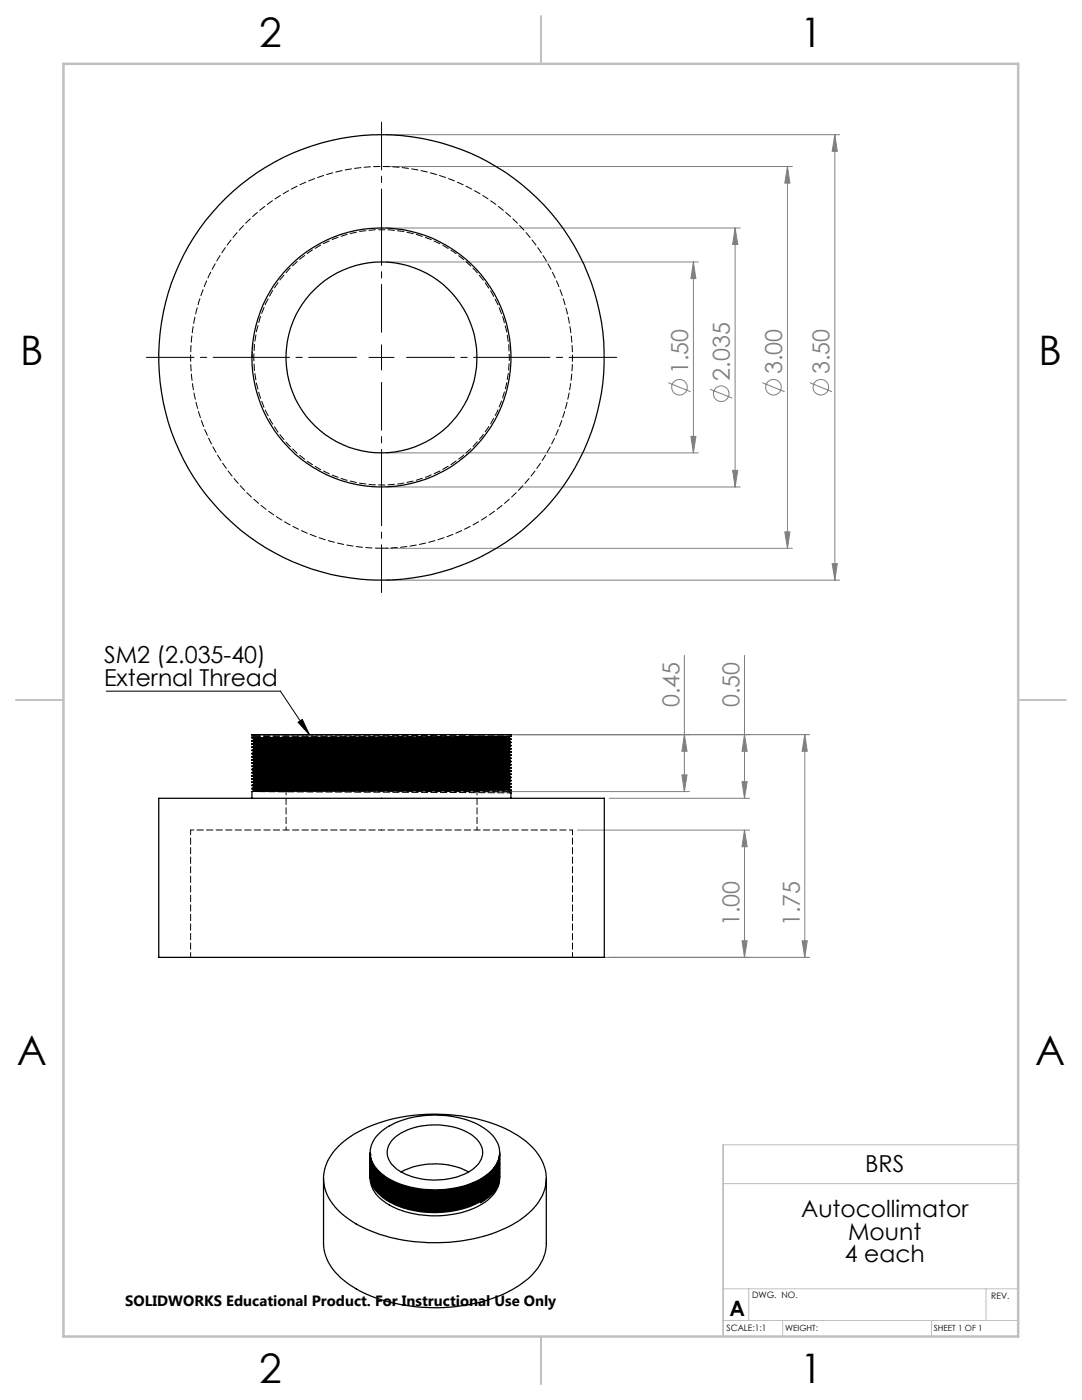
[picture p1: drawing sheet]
<svg xmlns="http://www.w3.org/2000/svg" width="216mm" height="279mm" viewBox="0 0 216 279" stroke-linecap="round" stroke-linejoin="round" font-family="sans-serif">
<g fill="none" stroke="#808080" stroke-width=".2">
<path d="M77.1 26.9h90.5M77.1 33.2h81M157.1 33.2v76.2M157.1 33.2l.5 3.3h-1zM166.6 26.9l.5 3.3h-1zM166.6 26.9v88.9M77.1 52.3h62.2M77.1 45.5h70.6M138.4 52.3l.5 3.3h-1zM138.4 52.3v38.1M146.7 45.5v51.7M146.7 45.5l.5 3.3h-1z"/>
<path d="M133.3 76.4l4.5 1.8M141.7 77.7l4.4 1.7M152.1 76.4l4.5 1.8M161.6 76.4l4.4 1.8M77.1 90.4h62.2M77.1 97.2h70.6M137.9 87.1h1l-.5 3.3zM146.2 93.9h1l-.5 3.3zM77.1 115.8h90.5M77.1 109.4h81M156.6 106.2h1l-.5 3.2zM166.1 112.5h1l-.5 3.3z"/>
<path d="M136.6 130.8v27.2M148.6 130.8v28.5M51.3 158h86.3M96.2 146.6h65.4M121.6 159.3h28M136.1 154.7h1l-.5 3.3zM136.6 146.6l.5 3.3h-1zM148.1 156h1l-.5 3.3zM148.6 146.6l.5 3.3h-1zM160.6 146.6v44.5M160.6 146.6l.5 3.3h-1zM115.2 165.7h34.4"/>
<path d="M148.6 165.7v25.4M148.6 165.7l.5 3.3h-1zM115.2 191.1h46.4M148.1 187.7h1l-.5 3.4zM160.1 187.7h1l-.5 3.4z"/>
<circle cx="135.6" cy="77.3" r="1.56"/>
<circle cx="143.9" cy="78.6" r="1.56"/>
<circle cx="154.3" cy="77.3" r="1.55"/>
<circle cx="163.8" cy="77.3" r="1.55"/>
</g>
<path d="M73.6 71.3h5M76.1 68.8v5M21.2 137.9h34.8l5.7 8.7M59.5 144.1l.8-.5 1.4 3z" fill="none" stroke="#000" stroke-width=".2"/>
<path d="M71.1 71.3h-41.9M76.1 66.3v-41.9M76.1 76.3v42M81.1 71.3h42" fill="none" stroke="#000" stroke-width=".2" stroke-dasharray="15.2 1.3 1.3 1.3" stroke-dashoffset="5.7"/>
<path d="M144.3 236.2h58.9M203.2 228.5h-58.9v38.2M144.3 257.2h58.9M149.4 257.2v6.3M196.7 257.2v6.3M144.3 263.5h58.9M156.2 263.5v3.2M185.9 263.5v3.2" fill="none" stroke="#c0c0c0" stroke-width=".2"/>
<path d="M108 3.2v9.5M3.1 139.7h9.6M203.2 139.7h9.5M108 266.7v9.6" fill="none" stroke="#c0c0c0" stroke-width=".25"/>
<path d="M12.7 12.7h190.5v254h-190.5z" fill="none" stroke="#c0c0c0" stroke-width=".5"/>
<path d="M59.5 144.1l.8-.5 1.4 3z" fill="#000"/>
<g fill="#808080">
<path d="M160.1 187.7h1l-.5 3.4zM160.6 146.6l.5 3.3h-1zM148.1 156h1l-.5 3.3zM148.6 146.6l.5 3.3h-1zM148.1 187.7h1l-.5 3.4zM148.6 165.7l.5 3.3h-1z"/>
<path d="M166.6 26.9l.5 3.3h-1zM166.1 112.5h1l-.5 3.3zM157.1 33.2l.5 3.3h-1zM156.6 106.2h1l-.5 3.2zM138.4 52.3l.5 3.3h-1zM137.9 87.1h1l-.5 3.3zM146.7 45.5l.5 3.3h-1zM146.2 93.9h1l-.5 3.3zM136.6 146.6l.5 3.3h-1zM136.1 154.7h1l-.5 3.3z"/>
</g>
<g fill="none" stroke="#000" stroke-width=".25">
<path d="M31.7 159.3h88.9v31.8h-88.9zM50.3 152.3l.4 .2M50.3 153l.4 .2M101.6 147.9l-49.8 .3a1.49 1.49 0 0 0-1.4 .2M101.6 148.6l-49.8 .2a1.49 1.49 0 0 0-1.4 .2M101.6 149.2l-49.8 .3a1.49 1.49 0 0 0-1.4 .2M101.6 149.8l-49.8 .3a1.49 1.49 0 0 0-1.4 .2M101.6 150.5l-49.8 .2a1.49 1.49 0 0 0-1.4 .3M101.6 151.1l-49.8 .3a1.49 1.49 0 0 0-1.4 .2M101.6 151.7l-49.8 .3a1.49 1.49 0 0 0-1.4 .2M101.6 152.4l-49.8 .2a1.49 1.49 0 0 0-1.4 .3M101.6 153l-49.8 .3a1.49 1.49 0 0 0-1.4 .2"/>
<path d="M101.6 153.6l-49.8 .3a1.49 1.49 0 0 0-1.4 .2M101.6 154.3l-49.8 .3a1.49 1.49 0 0 0-1.4 .2M101.6 154.9l-49.8 .3a1.49 1.49 0 0 0-1.4 .2M101.6 155.5l-49.8 .3a1.49 1.49 0 0 0-1.4 .2M101.6 156.2l-49.8 .3a1.49 1.49 0 0 0-1.4 .2M101.6 156.8l-49.8 .3a1.49 1.49 0 0 0-1.4 .2M101.6 157.4l-49.8 .3a1.49 1.49 0 0 0-1.4 .2M101.6 147.3l-49.8 .3a1.49 1.49 0 0 0-1.4 .2M101.6 147.1l-48.9 .3h-2l-.1 .2M101.6 147.8l-48.9 .2-2 .1-.1 .1M101.6 148.4l-48.9 .3h-2l-.1 .2M101.6 149l-48.9 .3h-2l-.1 .2"/>
<path d="M101.6 149.7l-48.9 .2-2 .1-.1 .1M101.6 150.3l-48.9 .3h-2l-.1 .2M101.6 151l-48.9 .2h-2l-.1 .2M101.6 151.6l-48.9 .2-2 .1-.1 .1M101.6 152.2l-48.9 .3h-2l-.1 .2M101.6 152.9l-48.9 .2h-2l-.1 .2M101.6 153.5l-48.9 .2-2 .1-.1 .2M101.6 154.1l-48.9 .3h-2l-.1 .2M101.6 154.8l-48.9 .2h-2l-.1 .2M101.6 155.4l-48.9 .2-2 .1-.1 .2M101.6 156l-48.9 .3h-2l-.1 .2M101.6 156.7l-48.9 .2-2 .1-.1 .1"/>
<path d="M101.6 157.3l-48.9 .3h-2l-.1 .2M101.6 147.9l.4 .2M101.6 148.6l.4 .2M101.6 149.2l.4 .2M101.6 149.8l.4 .2M101.6 150.5l.4 .2M101.6 151.1l.4 .2M101.6 151.7l.4 .2M101.6 152.4l.4 .2M101.6 153l.4 .2M101.6 153.6l.4 .2M101.6 154.3l.4 .2"/>
<path d="M101.6 154.9l.4 .2M101.6 155.5l.4 .3M101.6 156.2l.4 .2M101.6 156.8l.4 .2M101.6 157.4l.4 .3M101.6 147.3l.4 .2M101.6 147.8v.1M101.6 148.4v.2M101.6 149v.2M101.6 149.7v.1M101.6 150.3v.2M101.6 151v.1"/>
<path d="M101.6 151.6v.1M101.6 152.2v.2M101.6 152.9v.1M101.6 153.5v.1M101.6 154.1v.2M101.6 154.8v.1M101.6 155.4v.1M101.6 156v.2M101.6 156.7v.1M101.6 157.3v.1M101.6 147.1v.2M102 146.9l-51.7 .3 .4 .3"/>
<path d="M102 147.6l-51.7 .3 .4 .2M102 148.2l-51.7 .3 .4 .2M102 148.8l-51.7 .4 .4 .2M102 149.5l-51.7 .3 .4 .2M102 150.1l-51.7 .3 .4 .2M102 150.7l-51.7 .4 .4 .2M102 151.4l-51.7 .3 .4 .2M102 153.3l-51.7 .3 .4 .2M102 153.9l-51.7 .3 .4 .2M102 154.6l-51.7 .3 .4 .2M102 155.2l-51.7 .3 .4 .2M102 155.8l-51.7 .3 .4 .3"/>
<path d="M102 156.5l-51.7 .3 .4 .2M102 157.1l-51.7 .3 .4 .2M102 147.6l-.4 .2M102 148.2l-.4 .2M102 148.8l-.4 .2M102 149.5l-.4 .2M102 150.1l-.4 .2M102 150.7l-.4 .3M102 151.4l-.4 .2M102 152l-.4 .2M102 152.6l-.4 .3M102 153.3l-.4 .2"/>
<path d="M102 153.9l-.4 .2M102 154.6l-.4 .2M102 155.2l-.4 .2M102 155.8l-.4 .2M102 156.5l-.4 .2M102 157.1l-.4 .2M102 146.9l-.4 .2M102 147.5l-48.3 .2-3.3 .1-.1 .1M102 148.1l-48.3 .3h-3.3l-.1 .1M102 148.8l-48.3 .2h-3.3l-.1 .2M102 149.4l-48.3 .2-3.3 .1-.1 .1M102 150l-48.3 .3h-3.3l-.1 .1"/>
<path d="M102 150.7l-48.3 .2-3.3 .1-.1 .1M102 151.3l-48.3 .3h-3.3l-.1 .1M102 151.9l-48.3 .3h-3.3l-.1 .1M102 152.6l-48.3 .2-3.3 .1-.1 .1M102 153.2l-48.3 .3h-3.3l-.1 .1M102 153.8l-48.3 .3h-3.3l-.1 .1M102 154.5l-48.3 .2-3.3 .1-.1 .1M102 155.1l-48.3 .3h-3.3l-.1 .1M102 155.8l-48.3 .2h-3.3l-.1 .1M102 156.4l-48.3 .2-3.3 .1-.1 .1M102 157l-48.3 .3h-3.3l-.1 .1M102 157.7l-51.6 .2-.1 .1v1.3"/>
<path d="M102 152l-51.7 .3M102 152.6l-51.7 .4M102 146.9v-.3h-51.7v.6M102 147.5v.1M102 148.1v.1M102 148.8h.1M102 149.4v.1M102 150v.1M102 150.7h.1M102 151.3v.1M102 151.9v.1M102 152.6h.1"/>
<path d="M102 153.2v.1M102 153.8v.1M102 154.5v.1M102 155.1v.1M102 155.8h.1M102 156.4v.1M102 157v.1M102 157.7v1.6M64.6 235.2v12.9a9.5 9.5 0 0 0 3.9 7.3 27.7 27.7 0 0 0 16 5.5 32.6 32.6 0 0 0 19-4.3 10.9 10.9 0 0 0 5.5-8v-13.4M67.7 228.6a25.7 25.7 0 0 1 14.3-6 34.2 34.2 0 0 1 20.5 3.5 11.5 11.5 0 0 1 6.5 8.4 9.9 9.9 0 0 1-4.8 8.7 30.9 30.9 0 0 1-18.7 4.8 28.5 28.5 0 0 1-17-5.5 9 9 0 0 1-3.6-9.5 10.6 10.6 0 0 1 2.8-4.4zM73.9 230.5h.1M73.9 230a5.8 5.8 0 0 0 3.1 5.1 20 20 0 0 0 18.8 .4 6.5 6.5 0 0 0 3.9-5.5"/>
<path d="M73.9 230.5a5.9 5.9 0 0 0 3.1 4.8 20 20 0 0 0 18.8 .4 7.1 7.1 0 0 0 3.8-4.5M73.9 231.3a5.9 5.9 0 0 0 3.1 4.8 20 20 0 0 0 16.7 1.4 8.7 8.7 0 0 0 5.9-5.3v-.2M73.9 231.5a5.8 5.8 0 0 0 3.1 4.9 19.6 19.6 0 0 0 19.7-.2 6.5 6.5 0 0 0 2.9-4M73.9 231.8a5.9 5.9 0 0 0 3.1 4.8 20 20 0 0 0 18.8 .4 7.1 7.1 0 0 0 3.8-4.5M73.9 232.8a5.9 5.9 0 0 0 3.1 4.9 19.8 19.8 0 0 0 14.1 2.1 12.2 12.2 0 0 0 7.7-4.4l.5-.8 .3-1.1M73.9 233.1a5.8 5.8 0 0 0 3.1 4.8 19.6 19.6 0 0 0 19.7-.2 6.5 6.5 0 0 0 2.9-3.9M73.9 233.3a5.9 5.9 0 0 0 3.1 4.9 20 20 0 0 0 18.8 .4 7.1 7.1 0 0 0 3.8-4.6M73.9 231.2v.1M73.9 231.5h.1M73.9 231.7v.1M73.9 232.8h.1M73.9 233v.1"/>
<path d="M73.9 233.3h.1M75.7 226.1a16.4 16.4 0 0 1 11-3.6 16.1 16.1 0 0 1 11.4 3.9 4.9 4.9 0 0 1-.5 7.7 17.4 17.4 0 0 1-12.7 3.3 14.6 14.6 0 0 1-9.6-4 4.9 4.9 0 0 1 .4-7.3zM78.3 227.5a12.4 12.4 0 0 1 10-2.9 10.1 10.1 0 0 1 7.4 3.4 3.6 3.6 0 0 1-1.1 5.2 13.9 13.9 0 0 1-11.2 1.9 8.3 8.3 0 0 1-5.7-3.5 3.4 3.4 0 0 1 .6-4.1zM80 233.9a15 15 0 0 1 13.5 0M96.2 239.6l-.3 .2M99.6 235.3a6.9 6.9 0 0 1-3.7 4.5M99.7 234.5a6.5 6.5 0 0 1-3.9 5.4 20 20 0 0 1-18.8-.4 6 6 0 0 1-3.1-4.9 5.9 5.9 0 0 0 3.2 5.5 19.8 19.8 0 0 0 14.8 1.9 11.1 11.1 0 0 0 7.4-4.9l.3-.8 .1-1.6a6.4 6.4 0 0 1-3.8 5.3v-.2M99.7 230.6a6.4 6.4 0 0 1-3.9 5.3 19.8 19.8 0 0 1-18.8-.4 5.9 5.9 0 0 1-3.1-4.8 5.8 5.8 0 0 0 3.1 4.9 19.7 19.7 0 0 0 18.8 .4 7.2 7.2 0 0 0 3.8-4.5M99.7 230.9a6.5 6.5 0 0 1-3.9 5.3 20 20 0 0 1-18.8-.4 6 6 0 0 1-3.1-4.8 5.9 5.9 0 0 0 3.1 4.9 20 20 0 0 0 18.8 .4 7.1 7.1 0 0 0 3.8-4.6M99.7 231.9a6.4 6.4 0 0 1-3.9 5.3 20.4 20.4 0 0 1-17.8 .3 7.2 7.2 0 0 1-4.1-5v-.5a5.9 5.9 0 0 0 3.1 4.9 20 20 0 0 0 16.7 1.4 8.7 8.7 0 0 0 5.9-5.3v-.3M99.7 232.2v-.1a6.4 6.4 0 0 1-3.9 5.4 19.8 19.8 0 0 1-18.8-.4 5.9 5.9 0 0 1-3.1-4.8 5.8 5.8 0 0 0 3.1 4.8 19.6 19.6 0 0 0 19.7-.1 6.5 6.5 0 0 0 2.9-4M99.7 232.4a6.5 6.5 0 0 1-3.9 5.4 20 20 0 0 1-18.8-.4 6 6 0 0 1-3.1-4.9 5.9 5.9 0 0 0 3.1 4.9 20 20 0 0 0 18.8 .4 7.1 7.1 0 0 0 3.8-4.5"/>
<path d="M99.7 233.5v-.1a6.4 6.4 0 0 1-3.9 5.4 20.4 20.4 0 0 1-17.8 .2 7.2 7.2 0 0 1-4.1-4.9v-.5a5.9 5.9 0 0 0 3.1 4.8 19.3 19.3 0 0 0 14.1 2.2 12.2 12.2 0 0 0 7.7-4.5l.5-.8 .3-1M99.7 233.7a6.5 6.5 0 0 1-3.9 5.4 20 20 0 0 1-18.8-.4 6 6 0 0 1-3.1-4.9 5.8 5.8 0 0 0 3.1 4.9 19.7 19.7 0 0 0 18.8 .4 6.9 6.9 0 0 0 3.8-4.5M99.7 234a6.4 6.4 0 0 1-3.9 5.3 20 20 0 0 1-18.8-.4 6 6 0 0 1-3.1-4.8 5.9 5.9 0 0 0 3.1 4.9 20 20 0 0 0 18.8 .4 7.1 7.1 0 0 0 3.8-4.6M99.7 234.2a6.4 6.4 0 0 1-3.9 5.4 20.4 20.4 0 0 1-17.8 .2 7.2 7.2 0 0 1-4.1-5v-.4a5.8 5.8 0 0 0 3.1 4.8 19.3 19.3 0 0 0 14.1 2.1 12.2 12.2 0 0 0 7.7-4.4l.5-.8 .3-1M99.7 230.4v-.1a6.4 6.4 0 0 1-3.9 5.4 20.4 20.4 0 0 1-17.8 .2 7.2 7.2 0 0 1-4.1-4.9v-.5M99.7 231.1a6.4 6.4 0 0 1-3.9 5.4 20.4 20.4 0 0 1-17.8 .2 7.2 7.2 0 0 1-4.1-5v-.5M99.7 231.4a6.4 6.4 0 0 1-3.9 5.3 19.8 19.8 0 0 1-18.8-.4 5.9 5.9 0 0 1-3.1-4.8M99.7 231.7v-.1a6.5 6.5 0 0 1-3.9 5.4 20 20 0 0 1-18.8-.4 6 6 0 0 1-3.1-4.9M99.7 232.7a6.4 6.4 0 0 1-3.9 5.3 20.4 20.4 0 0 1-17.8 .2 7.2 7.2 0 0 1-4.1-4.9v-.5M99.7 232.9a6.4 6.4 0 0 1-3.9 5.4 19.8 19.8 0 0 1-18.8-.4 5.9 5.9 0 0 1-3.1-4.9M99.7 233.2a6.5 6.5 0 0 1-3.9 5.3 20 20 0 0 1-18.8-.3 6 6 0 0 1-3.1-4.9M99.7 231.4h.1"/>
<path d="M99.7 233.2h.1"/>
<circle cx="76.1" cy="71.3" r="44.5"/>
<circle cx="76.1" cy="71.3" r="19"/>
<circle cx="76.1" cy="71.3" r="25.8"/>
</g>
<g fill="none" stroke="#000" stroke-width=".2" stroke-dasharray="1.3 .6">
<path d="M50.6 71.3h-.3M101.6 71.3h.1M102 71.3h-.4M76.1 109.4a38.1 38.1 0 0 0 33.6-56 38.1 38.1 0 0 0-65.2-3.2 38.1 38.1 0 0 0 27.9 59l3.7 .2M50.3 147.1l.3-.1M50.3 152.3h.1M50.3 152.9h.1M50.4 146.6l.4 .2M50.6 147l50.9 .3M50.6 146.8l50.9 .3M50.6 147.4l50.9 .3M50.6 148.1l50.9 .3"/>
<path d="M50.6 148.7l50.9 .3M50.6 149.3l50.9 .3M50.6 150l50.9 .3M50.6 150.6l50.9 .3M50.6 151.2l50.9 .3M50.6 151.9l50.9 .3M50.6 152.5l50.9 .3M50.6 153.1l50.9 .4M50.6 153.8l50.9 .3M50.6 154.4l50.9 .3M50.6 155l50.9 .4M50.6 155.7l50.9 .3"/>
<path d="M50.6 156.3l50.9 .3M50.6 157l50.9 .3M50.6 146.8l-.3-.2M50.6 147v-.2M101.6 147.1h.1M101.6 147.7h.1M101.6 148.4h.1M101.6 149h.1M101.6 149.6v.1M101.6 150.3h.1M101.6 150.9h.1M101.6 151.6h.1"/>
<path d="M101.6 152.2h.1M101.6 152.8h.1M101.6 153.5h.1M101.6 154.1h.1M101.6 154.7h.1M101.6 155.4h.1M101.6 156h.1M101.6 156.6h.1M101.6 157.3h.1M101.6 158.1h.1M101.6 158.1l.4 .2M101.6 157.9v.2"/>
<path d="M101.6 149.7v-.1M102 158.3l-.4-.2M102 157.7l-.4 .2"/>
</g>
<path d="M50.3 71.3l.1-2.8" fill="none" stroke="#000" stroke-width=".2" stroke-dasharray="1.3 .6" stroke-dashoffset=".2"/>
<g fill="none" stroke="#000" stroke-width=".2" stroke-dasharray="1.3 .6" stroke-dashoffset=".6">
<path d="M50.6 71.3a25.5 25.5 0 0 1 37.6-22.5 25.5 25.5 0 0 1 2.1 43.7 25.5 25.5 0 0 1-39.5-18.7l-.2-2.5M50.3 147.1l51.6 .4M50.3 147.8l51.6 .3M50.3 148.4l51.6 .3M50.3 149.1l51.6 .3M50.3 149.7l51.6 .3M50.3 150.3l51.6 .3M50.3 151l51.6 .3M50.3 151.6l51.6 .3M50.3 152.2l51.6 .3M50.3 152.9l51.6 .3M50.3 153.5l51.6 .3"/>
<path d="M50.3 154.1l51.6 .3M50.3 154.8l51.6 .3M50.3 155.4l51.6 .3M50.3 156l51.6 .3M50.3 156.7l51.6 .3M50.3 157.3l51.6 .3M50.3 146.6l51.6 .3M50.4 147.2l49.5 .3M50.4 147.9l49.5 .2M50.4 148.5l49.5 .3M50.4 149.1l49.5 .3M50.4 149.8l49.5 .2"/>
<path d="M50.4 150.4l49.5 .3M50.4 151l49.5 .3M50.4 151.7l49.5 .3M50.4 152.3l49.5 .3M50.4 153l49.5 .2M50.4 153.6l49.5 .3M50.4 154.2l49.5 .3M50.4 154.9l49.5 .2M50.4 155.5l49.5 .3M50.4 156.1l49.5 .3M50.4 156.8l49.5 .2M50.4 157.4l51.6 .3"/>
<path d="M57.1 146.6v19M38 165.6h38.1M76.1 165.6h38.1M95.2 165.6v-19"/>
</g>
<path d="M50.3 157.9l51.7 .4" fill="none" stroke="#000" stroke-width=".2" stroke-dasharray="1.3 .6" stroke-dashoffset=".5"/>
<g fill="none" stroke="#000" stroke-width=".2" stroke-dasharray="1.3 .6" stroke-dashoffset="-.1">
<path d="M50.6 157.6l51 .3M50.8 147.6h-.2l50.9 .3M50.8 148.2h-.2l50.9 .3M50.8 148.8l-.2 .1 50.9 .3M50.8 149.5h-.2l50.9 .3M50.8 150.1h-.2l50.9 .3M50.8 150.8h-.2l50.9 .3M50.8 151.4h-.2l50.9 .3M50.8 152h-.2l50.9 .3M50.8 152.7h-.2l50.9 .3M50.8 153.3h-.2l50.9 .3M50.8 153.9h-.2l50.9 .3"/>
<path d="M50.8 154.6h-.2l50.9 .3M50.8 155.2h-.2l50.9 .3M50.8 155.8h-.2l50.9 .4M50.8 156.5h-.2l50.9 .3M50.8 157.1h-.2l50.9 .3M50.8 157.7h-.2l50.9 .4"/>
</g>
<path d="M38 165.6v25.4M114.2 191v-25.4" fill="none" stroke="#000" stroke-width=".2" stroke-dasharray="1.3 .6" stroke-dashoffset=".3"/>
<g font-size="8.1">
<text x="51.7" y="9.3">2</text>
<text x="159.7" y="9.3">1</text>
<text x="4" y="72.8">B</text>
<text x="207.2" y="72.8">B</text>
<text x="3.3" y="212.5">A</text>
<text x="206.5" y="212.5">A</text>
<text x="51.7" y="276">2</text>
<text x="159.7" y="276">1</text>
</g>
<g font-size="4.7" fill="#808080">
<text x="137.3" y="74.7" transform="rotate(-90 137.3 74.7)">1.50</text>
<text x="145.6" y="76" transform="rotate(-90 145.6 76)">2.035</text>
<text x="156.1" y="74.7" transform="rotate(-90 156.1 74.7)">3.00</text>
<text x="165.5" y="74.7" transform="rotate(-90 165.5 74.7)">3.50</text>
<text x="135.6" y="141.1" transform="rotate(-90 135.6 141.1)">0.45</text>
<text x="147.6" y="141.1" transform="rotate(-90 147.6 141.1)">0.50</text>
<text x="147.6" y="184.8" transform="rotate(-90 147.6 184.8)">1.00</text>
<text x="159.6" y="184.8" transform="rotate(-90 159.6 184.8)">1.75</text>
</g>
<g font-size="4.7">
<text x="20.8" y="132.4">SM2 (2.035-40)</text>
<text x="20.8" y="136.9">External Thread</text>
<text x="172.6" y="234">BRS</text>
<text x="159.8" y="242.9">Autocollimator</text>
<text x="168.6" y="251.9">4 each</text>
<text x="169.2" y="247.4">Mount</text>
</g>
<text font-size="4.2" x="145.6" y="262.7">A</text>
<text font-size="3" x="25" y="260.7">SOLIDWORKS Educational Product. For Instructional Use Only</text>
<g font-size="1.8">
<text x="150.1" y="259.1">DWG. NO.</text>
<text x="197.8" y="259.2">REV.</text>
<text x="145" y="265.7">SCALE:1:1</text>
</g>
<g font-size="1.7">
<text x="156.7" y="265.7">WEIGHT:</text>
<text x="186.3" y="265.7">SHEET 1 OF 1</text>
</g>
</svg>
